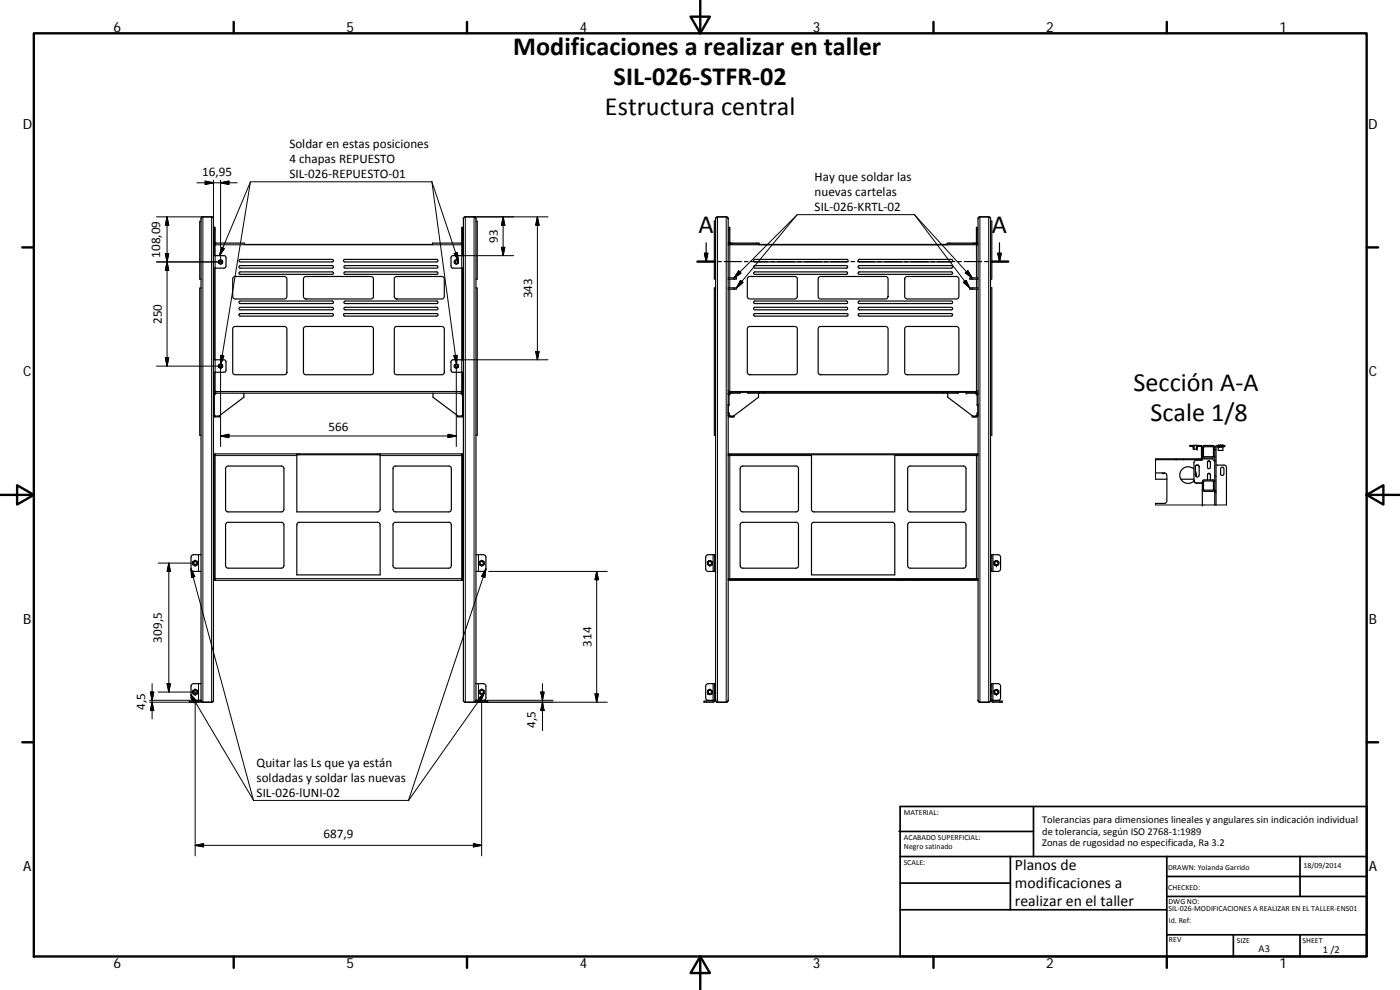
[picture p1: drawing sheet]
<svg xmlns="http://www.w3.org/2000/svg" width="420mm" height="297mm" viewBox="0 0 420 297" stroke-linecap="round" stroke-linejoin="round" font-family="sans-serif">
<g fill="none" stroke="#000" stroke-width=".36">
<path d="M60.3 66.3h-.3v17.5h.3M64.1 76.7h3.3l.4 .6v2.5l-.3 .6-3.4 .1M64.1 72.9h.2v3.8M64.3 73.4h.3v-.5h8.7v.4h56.5v-.4h8.8v.5h.2M64.8 72.9l-.2-.2v-4.5h-.3v4.5l.3 .5M65.6 78.2l.5-.3 .6 .3v.8l-.6 .3-.5-.3zM71.8 78l27.9-.2a.38 .38 0 0 1 .4 .4 .38 .38 0 0 1-.4 .4h-27.6l-.4-.2zM71.8 79.8l27.9-.1a.38 .38 0 0 1 .4 .4 .38 .38 0 0 1-.4 .4h-27.6l-.4-.3zM103.2 78l27.9-.2a.38 .38 0 0 1 .4 .4 .38 .38 0 0 1-.4 .4h-27.6l-.4-.2zM103.3 79.8l27.8-.1a.38 .38 0 0 1 .4 .4 .38 .38 0 0 1-.4 .4h-27.5l-.4-.3zM135.5 76.9l3.6-.2v3.8h-3.1l-.5-.2-.2-.5v-2.6zM136.4 78.2l.6-.3 .5 .3v.8l-.6 .3-.5-.3z"/>
<path d="M138.3 72.9l.3-.1v-4.6h.2v4.5l-.2 .5M139.1 76.7v-11.2l.5-.4h2.8l.4 .5v144.5M139.1 72.9h-.3v3.8M142.8 66.3h.4v17.5h-.4M209.3 78.5h5.2M211.4 76h1l-.5 2.5zM211.9 72.8v5.7M214.8 66.3h-.4v17.5h.4M215.4 78.5h1.1M217.3 78.5h5.2M218.5 72.9h.3v.5M219 73.2v-.3h8.8v.3"/>
<path d="M219 73.2h8.8M219 73.2v.2h-.5M219.3 72.9l-.3-.2v-4.5h-.2v4.5l.2 .5M223.4 78.5h1.1M225.4 78.5h5.1M226.2 78l.3-.2h27.6a.38 .38 0 0 1 .4 .4 .38 .38 0 0 1-.4 .4h-27.6l-.3-.2zM226.3 79.8l27.7-.1a.38 .38 0 0 1 .4 .4 .38 .38 0 0 1-.4 .4h-27.5l-.3-.3zM231.4 78.5h1.1M233.4 78.5h5.2M239.4 78.5h1.1M241.4 78.5h5.2M247.4 78.5h1.1"/>
<path d="M249.4 78.5h5.2M255.4 78.5h1.1M257.4 78.5h5.2M257.5 78l.4-.2h27.6a.38 .38 0 0 1 .4 .4 .38 .38 0 0 1-.4 .4h-27.6l-.4-.2zM257.6 79.8l27.9-.1a.38 .38 0 0 1 .4 .4 .38 .38 0 0 1-.4 .4h-27.6l-.4-.3zM263.4 78.5h1.1M265.4 78.5h5.2M271.5 78.5h1M273.4 78.5h5.2M279.5 78.5h1M281.4 78.5h5.2M284.3 73.2h8.7"/>
<path d="M284.3 73.2v-.3h.7h8v.3M284.3 73.2v.2h-56.5v-.2M287.5 78.5h1M289.4 78.5h5.2M292.8 72.9l.2-.2v-4.5h.3v4.5l-.3 .5M293 73.2v.2h.5M293.5 72.9h-.2v.5M295.5 78.5h1M297.3 66.3h.4v17.5h-.4M297.4 78.5h5.2M299.5 76h1l-.5 2.5zM300 72.8v5.7"/>
<path d="M60.3 86.4h-.3v44.2h.3M64.3 80.5v27.4M70 83.2l.6-.2h14.9l.6 .7v5.5l-.8 .5h-14.9l-.4-.2-.2-.6v-5.2zM70 98.2l.6-.2h14.7l.6 .2 .2 .5v13l-.2 .5-.6 .2h-14.7l-.6-.2-.2-.5v-13zM71.8 90.4l27.9-.1a.38 .38 0 0 1 .4 .4 .38 .38 0 0 1-.4 .4h-27.6l-.4-.3zM71.8 81.7l27.9-.1a.37 .37 0 0 1 .4 .3 .37 .37 0 0 1-.4 .4h-27.6l-.4-.2zM71.8 94.2l27.9-.1a.38 .38 0 0 1 .4 .4 .38 .38 0 0 1-.4 .3h-27.6l-.4-.2zM71.8 92.3l27.9-.1a.38 .38 0 0 1 .4 .4 .38 .38 0 0 1-.4 .4h-27.6l-.4-.3zM91.3 83.2l.5-.2h19.7l.4 .2 .2 .5-.1 5.5-.7 .5h-19.7l-.5-.8v-5.2zM91.3 98.2l.5-.2h19.5l.6 .2 .2 .5v13l-.2 .5-.6 .2h-19.5l-.5-.2-.2-.5v-13zM103.2 94.2l27.9-.1a.38 .38 0 0 1 .4 .4 .38 .38 0 0 1-.4 .3h-27.6l-.4-.2zM103.3 90.4l27.8-.1a.38 .38 0 0 1 .4 .4 .38 .38 0 0 1-.4 .4h-27.5l-.4-.3z"/>
<path d="M103.3 81.7l27.8-.1a.37 .37 0 0 1 .4 .3 .37 .37 0 0 1-.4 .4h-27.5l-.4-.2zM103.3 92.3l27.8-.1a.38 .38 0 0 1 .4 .4 .38 .38 0 0 1-.4 .4h-27.5l-.4-.3zM118.5 83.2l.6-.2h13.7l.5 .7v5.5l-.7 .5h-13.7l-.5-.4-.1-.4v-5.2zM118.5 98.2l.6-.2h13.5l.5 .2 .2 .5v13l-.2 .5-.5 .2h-13.5l-.6-.2-.2-.5v-13zM138.8 80.5v27.4M139.1 80.5v27.4M142.8 86.4h.4v44.2h-.4M214.8 86.4h-.4v44.2h.4M218.5 83.4h2.5v.4h-2.5M218.5 86.4h2.5v.4h-2.5M224.5 98.2l.5-.2h13.5l.6 .2 .2 .5v13l-.2 .5-.6 .2h-13.5l-.5-.2-.2-.5v-13zM224.5 83.2l.5-.2h13.7l.5 .3 .1 .4-.1 5.6-.7 .4h-13.7l-.5-.8v-5.2z"/>
<path d="M226.3 90.4l27.7-.1a.38 .38 0 0 1 .4 .4 .38 .38 0 0 1-.4 .4h-27.5l-.3-.3zM226.3 81.7l27.7-.1a.37 .37 0 0 1 .4 .3 .37 .37 0 0 1-.4 .4h-27.5l-.3-.2zM226.3 92.3l27.7-.1a.38 .38 0 0 1 .4 .4 .38 .38 0 0 1-.4 .4h-27.5l-.3-.3zM226.3 94.2l27.8-.1a.38 .38 0 0 1 .4 .4 .38 .38 0 0 1-.4 .3h-27.6l-.3-.2zM245.7 98.2l.6-.2 19.9 .1 .3 .6v13l-.2 .5-.5 .2h-19.5l-.6-.2-.2-.5v-13zM245.7 83.2l.6-.2h19.6l.4 .2 .2 .5v5.5l-.7 .5h-19.7l-.5-.4-.1-.4v-5.2zM257.6 90.4l27.9-.1a.38 .38 0 0 1 .4 .4 .38 .38 0 0 1-.4 .4h-27.6l-.4-.3zM257.6 94.2l27.9-.1a.38 .38 0 0 1 .4 .4 .38 .38 0 0 1-.4 .3h-27.6l-.4-.2zM257.6 81.7l27.9-.1a.37 .37 0 0 1 .4 .3 .37 .37 0 0 1-.4 .4h-27.6l-.4-.2zM257.6 92.3l27.9-.1a.38 .38 0 0 1 .4 .4 .38 .38 0 0 1-.4 .4h-27.6l-.4-.3zM271.7 83.2l.6-.2h14.9l.6 .7-.1 5.5-.7 .5h-14.9l-.6-.8v-5.2zM271.7 98.2l.6-.2h14.7l.5 .2 .3 .5v13l-.3 .5-.5 .2h-14.7l-.6-.2-.2-.5v-13z"/>
<path d="M293.5 83.4h-2.5v.4h2.5M293.5 86.4h-2.5v.4h2.5M297.3 86.4h.4v44.2h-.4M64.1 107.9l3.3 .1 .4 .6v2.5l-.3 .5-3.4 .1M64.3 111.7v5.5h-.2l.5 .3-.3-.3M64.6 118l-.3 .2v3.9M64.6 118h74M64.6 117.5v.5M64.6 117.7l-.5 .5M64.9 118l-.6 .6M65.6 109.5l.7-.3 .5 .4v.5l-.7 .4-.5-.4zM73.2 118v1.2l-7.5 5.6"/>
<path d="M130 118v1.2l7.5 5.6M135.5 108.1l3.6-.2v3.8l-3.6-.2-.2-.4v-2.7zM136.4 109.5l.6-.3 .5 .3v.7l-.6 .3-.5-.3zM138.2 118l.6 .6M138.6 117.5v.5M138.6 118l.2 .1v4h.3M138.6 117.7l.3 .1 .2 .4M138.8 117.2l-.2 .3M138.8 111.7v4.8a.48 .48 0 0 0 .3 .7l-.5 .3M139.1 111.7v98.4l.5 .6M218.5 117.2l.5 .3v.2M219 117.7l-.4 .2-.1 .3"/>
<path d="M219 117.7h8.9M219.4 118l-.6 .6M222 118v-.3v.3h-3.2v3.5h-.3M224.5 117.7v.3h3.2M224.5 117.7v.3M227.6 118v1.2l-7.5 5.6M227.9 117.7v.3h-.2M227.9 117.7h56.3M227.9 118h56.3M284.2 117.7h8.8M284.2 118h.2M284.2 117.7v.3"/>
<path d="M284.4 118v1.2l7.5 5.6M287.5 117.7v.3h-3.1M290 117.7v.3h3.2l.1 3.5h.2M292.7 118l.6 .6M293 117.7l.4 .2 .1 .3M293.5 117.2l-.5 .3v.2M64.1 136.2h.5v.5h-.3M64.1 124.6l.5 .2h1.2v.3h-1.4zM64.1 122.1h.2v2.5M64.1 136.4h.5M64.1 136.7h.2v36.9M64.3 124.5l.4 .3"/>
<path d="M64.6 136.2h24.5M89.1 136.4h25M89.1 136.2h25M114.1 136.2h25M114.1 136.2v16.6l-.4 .7-24.6 .1v-17.4M138.6 136.2v.5h.2M138.6 136.4h.5M138.8 124.5l-.3 .3M138.8 136.7v36.9h.3M138.8 122.1v2.5l.3 .1-.3 .4h-1.5v-.3h1.3l.2-.2M138.8 136.7h.3M218.5 136.2h75"/>
<path d="M218.5 124h.3v.8h.6v.2l.9-.2v.3h-1.4l-.4-.5M218.5 136.4h75M218.8 124.5l.3 .3M219 136.4v.3h-.5M219.4 124.8v.3M220 124.8v.3M268.5 136.4v17.2h-24.2l-.6-.2-.2-.6v-16.4M291.8 124.8h.2v.3h-.2zM292.7 124.8v.3M293 136.4v.3h.5M293.3 124.5l-.3 .3M293.5 124h-.2l-.1 .8-1.2 .2"/>
<path d="M293.5 124.6l-.3 .5h-1.2M346.8 137.9h6.2M346.8 137.7h6.2M353 137.9h7.3M357.1 133.7h1v.2h-1zM358.1 133.6h.2v1.2h-.1zM358.2 134v.8M358.3 134.8h.8M358.3 133.6h.8M359 139.6l.5-.1 .4 .4v2.7a.57 .57 0 0 1-.6 .5 .57 .57 0 0 1-.6-.5v-2.5zM359.1 133.6l.3 .2-.1 1h-.2zM359.3 134v.8"/>
<path d="M360.3 137.9v.1M360.6 135.2v.9M360.6 137.8v.2M360.8 136.8l.4 .6h2.8l.4-.1 .2-.5M360.8 134.2l.4-.5h3l.3 .4 .1 17.4M360.8 134.2v2.6M360.8 137.7h3l.8 .7M360.8 136.8l-.1 .9-.4 .2M360.8 136.1h-.2v1.3l-.3 .3h-7.3v.2M360.8 134.2l-.2-.4-1.3-.1v.2l1.2 .1 .1 1.2h.2M360.8 137.4v.3M360.8 137.7v.3l-1.9 .1-.6 .5v5.8l.4 .5 .4 .1"/>
<path d="M361.3 134l2.9 .2-.1 2.8h-2.9zM362.6 138.3h.4l.2 .3 .1 1.6a.43 .43 0 0 1-.5 .4 .43 .43 0 0 1-.4-.4v-1.5zM364.6 134.9h.3v12.3h-.3M364.9 139.6h2.6l.5 .5 .1 11.4M365.6 133.6v.1M365.6 134.1v1h1.4v-1M365.6 134.1h.4M365.6 134v.1M365.7 133.6h1.4M365.8 134l.2 .1M366 134.1h1M366.2 134l-.2 .1"/>
<path d="M366.2 133.6h.2M366.3 133.6h.1M366.8 134l-1.6 .1-.2 .2-.1 .6M366.8 134h.8v-.3h-2.5l-.4 .3-.1 .4M366.8 134h-.3M367 133.6h.1M367 134v.1M367 133.6v.1M67.9 140.1l.6-.3 16.3 .1 .4 .7-.1 12.6-.6 .4-16.4-.1-.4-.7v-12.2zM67.9 156.9l.6-.2 16.3 .1 .4 .7-.1 12.6-.6 .4-16.4-.1-.4-.7v-12.2zM89.3 156.9l.5-.2 23.9 .1 .4 .7v15h-25v-15zM118.2 156.9l.5-.2 16.4 .1 .4 .7v12.2l-.3 .5-.5 .3h-16l-.5-.3-.2-.5v-12.2z"/>
<path d="M118.2 140.1l.5-.3 16.4 .1 .4 .7v12.2l-.3 .6-.5 .2h-16l-.5-.2-.2-.6v-12.2zM222.4 156.9l.5-.2h16l.5 .2 .2 .6v12.2l-.2 .5-.5 .3-16.4-.1-.4-.7v-12.2zM222.4 140.1l.5-.3h16l.5 .3 .2 .5v12.2l-.2 .6-.5 .2-16.4-.1-.4-.7v-12.2zM243.7 156.9l.6-.2 23.8 .1 .4 .7v15h-25v-15zM272.6 140.1l.5-.3 16.4 .1 .4 .7-.1 12.6-.7 .4-16.3-.1-.4-.7v-12.2zM272.6 156.9l.5-.2 16.4 .1 .4 .7-.1 12.6-.7 .4-16.3-.1-.4-.7v-12.2zM346.8 143.8h3.4M346.8 141.9h2.7M348.8 141.9l.3 .2 .4-.2M349.5 141.9l.5 .2 .2 .6v7.8l-.6 .5h-2.8M354.4 143.8h3.9M358.3 140.8a2.5 2.5 0 0 0-3.5 0 2.5 2.5 0 0 0 0 3.5 2.5 2.5 0 0 0 3.5 0"/>
<path d="M358.3 144.2l.3 .5 .5 .2M358.7 141.3l.4 1-.1 .7M359.1 144.9h1.7M361.2 144.4h2.9l.1 2.6-2.9 .1zM362.4 144v-1.6a.43 .43 0 0 1 .4-.4 .43 .43 0 0 1 .5 .4v1.6M362.4 142.5a.43 .43 0 0 1 .4-.5 .43 .43 0 0 1 .5 .5M364.6 144.5l-.4-.5h-3l-.3 .3-.1 7.2M364.6 146.9l-.6 .5h-2.6l-.6-.5M364.6 144.2h.1M364.9 147.2v.5l-.3 .1 .3-.1v3.8M366.4 140.3l.3-.2 .5 .2 .1 1.9a.5 .5 0 0 1-.5 .4 .5 .5 0 0 1-.5-.4zM57.9 168.5l.8-.4 .5 .4v1l-.5 .3-.8-.3z"/>
<path d="M60.3 166.4l-2.4 .1-.5 .3-.1 3.9 .2 .5 .6 .2h2.2M64.1 173.9h.5M64.1 173.6h.2M64.1 174.1h75M64.3 173.6h.3v.5M138.6 173.9h.5M138.8 173.6h-.2v.5M142.8 166.4l2.5 .1 .4 .3 .1 .4-.1 3.9-.6 .3h-2.3M143.9 168.5l.6-.4 .8 .4v1l-.6 .3-.8-.3zM212.3 169.3v-.7l.7-.4 .7 .4-.1 .8M212.3 169.3l.3 .2a.57 .57 0 0 0 1-.1M212.4 169.3v.1"/>
<path d="M213.7 168.6a.78 .78 0 0 0-1-.2 .78 .78 0 0 0-.3 .9M214.4 166.4l-2.1 .1-.4 .3-.1 3.9 .5 .7h2.1M214.8 166.4h-.4v4.3v.7h.4M218.5 173.6h.5v.3M269.8 174.1h5M269.8 173.9v.2M269.8 174.1h-51.3M274.8 174.1h18.7M274.8 173.9h-56.3M293.5 173.6h-.5v.3M293.5 173.9h-18.7v.2M297.3 166.4h.4v4.5v.5h-.4"/>
<path d="M297.7 166.4l2 .1 .6 .7-.1 3.9-.7 .3h-1.8M298.4 168.6a.77 .77 0 0 1 1-.2 .77 .77 0 0 1 .3 .9M298.4 168.6l.6-.4 .7 .4v.7a.79 .79 0 0 1-1 .2 .79 .79 0 0 1-.3-.9zM299.7 169.3v.1M59.9 210.1l-.3 .2h-2.8v.4h2.8l.5-.2 .2-.4M60.3 210.1l.2 .4 .4 .2M60.3 205.1h-2.4l-.5 .4-.1 3.9 .2 .5 .4 .2h2.4M60.3 210.1v-144.5l.2-.3 .4-.2h2.6l.6 .4v144.6M64.1 210.1l-.4 .6h-2.8M142.8 210.1l-.4 .6h-2.8M142.8 205.1h2.5l.4 .4 .1 .4-.1 3.9-.4 .3h-2.5M143.3 210.1l.3 .2h2.7v.4h-2.7l-.6-.2-.1-.4"/>
<path d="M143.9 207.1l.8-.3 .6 .3v1l-.8 .3-.6-.3zM211.3 210.3h2.7l.4-.3h.4l-.2 .5-.6 .2h-2.7zM212.3 207.2l.7-.4 .3 .2a.83 .83 0 0 1 .4 1l-.7 .4-.7-.4zM212.4 207.3a.79 .79 0 0 0 .3 .9 .79 .79 0 0 0 1-.2M212.4 207.2v.1M213.1 206.8l-.7 .4M213.7 207.2v.1M214.4 210v-2.7h.4v2.8M214.4 205.1h-2.1l-.5 .8 .1 3.9 .4 .3h2M214.7 210.1h.1M214.8 210.1l.4 .6h2.7M214.8 207.3v-141.7l.4-.5h2.7l.4 .1 .2 .4v144.5l-.1 .4-.5 .2"/>
<path d="M214.8 205.1h-.4v2.2M293.5 210.1l.5 .6h2.7M297.3 210.1h.1M297.3 210.1l-.2 .4-.4 .2M297.3 205.1h.4v2.2M297.3 207.3v-141.7l-.4-.5h-2.8l-.5 .2-.1 .3v144.5M297.3 210h.4l.3 .3h2.8v.4h-2.8l-.5-.2zM297.7 205.1h2l.6 .8-.1 3.9-.5 .3h-2M297.7 210v-2.7h-.4v2.8M298.4 207.2l.6-.4 .7 .4v.8a.79 .79 0 0 1-1 .2 .79 .79 0 0 1-.3-1zM298.4 207.3a.77 .77 0 0 1 1-.3 .77 .77 0 0 1 .3 1M298.4 208h.1"/>
<path d="M299.7 208h.1"/>
<circle cx="66.2" cy="78.6" r=".38"/>
<circle cx="136.9" cy="78.6" r=".38"/>
<circle cx="66.2" cy="109.8" r=".37"/>
<circle cx="136.9" cy="109.8" r=".37"/>
<circle cx="58.6" cy="169" r=".5"/>
<circle cx="144.6" cy="169" r=".5"/>
<circle cx="213" cy="169" r=".5"/>
<circle cx="213" cy="169" r=".69"/>
<circle cx="299" cy="169" r=".69"/>
<circle cx="299" cy="169" r=".49"/>
<circle cx="58.6" cy="207.6" r=".83"/>
<circle cx="58.6" cy="207.6" r=".5"/>
<circle cx="144.6" cy="207.6" r=".5"/>
<circle cx="213" cy="207.6" r=".5"/>
<circle cx="213" cy="207.6" r=".68"/>
<circle cx="299" cy="207.6" r=".69"/>
<circle cx="299" cy="207.7" r=".5"/>
</g>
<g fill="none" stroke="#000" stroke-width=".3">
<path d="M59.1 54.8h12.1M61.6 54.3l2.5 .5-2.5 .6zM64.1 54.1v11.5M66.2 54.1v20.1M66.2 54.8l2.5-.5v1.1zM75.2 54.6l-8.9 54.6M129.6 54.4l8 23.9M47 65.1h13.9v145.6h-2.6M49.6 76.1h1l-.5 2.5zM50.1 65.1v44.8M50.1 65.1l.5 2.5h-1zM50.1 78.6l.5 2.5h-1z"/>
<path d="M63.5 65.1v145.6M64.1 73.7h.2M64.3 69h.3M64.3 72.7h.3M64.6 73.4h74v44.1h-74zM65.9 76.7l9.3-22.2h54.4l7.4 54.7M66.2 76.7v1.9h-19.2M66.4 74.2l.9 .4-1.4 2.1zM136.3 76.1l1-.3 .3 2.5zM138.6 69h.2M138.6 76.7h15.6M138.6 72.7h.2"/>
<path d="M138.8 73.7h.3M139.6 65.1v145.6M150.5 74.2h1l-.5 2.5zM151 65.1v11.6M151 65.1l.5 2.5h-1zM161.3 65.1v42.8M161.3 65.1l.5 2.5h-1zM164.5 65.1h-22.2v145.6h40M215.3 65.1v145.6M217.9 65.1v145.6M218.8 69h.2M218.8 72.7h.2"/>
<path d="M219.8 72.9v.3M227 72.9v.3M239.3 64.4l-18.3 22M274.4 64.4l17.4 19v.4M274.4 64.4l16.6 22M274.5 64.4h-35.2l-19 19v.4M285 72.9v.3M292.3 72.9v.3M293 72.7h.3M293 69h.3M294.1 65.1v145.6M296.7 65.1v145.6"/>
<path d="M219 83.4v-10h74v10M219 86.8v30.7h74v-30.7M219 83.8v2.6M220.3 86.4v.4M221.7 81.3l.7 .7-2.1 1.4zM222.2 84.1l.8 .7-2 1.6zM289.1 84.7l.8-.6 1.1 2.3zM289.7 81.9l.8-.7 1.3 2.2zM291.8 86.4v.4M293 83.8v2.6M47 109.9h19.2v24.1M49.6 107.3h1l-.5 2.6z"/>
<path d="M64.1 116.5h.2M64.1 118.2h.2M66.2 106.6l1 .2-.9 2.4zM136.2 106.7l1-.1-.2 2.6zM136.9 109.9v24.1M138.6 107.9h25.9M138.8 116.5h.3M138.8 118.2h.3M160.8 105.5h1l-.5 2.5zM218.5 118.2h.3M219 117.7v.3M227.7 117.7v.3"/>
<path d="M229.2 117.7v.3M282.9 117.7v.3M284.4 117.7v.3M293 117.7v.3M293.3 118.2h.2M64.1 136.9h.2M64.1 122.7h.2M64.1 124h.2M64.6 124.8v.3M66.2 130.8l2.5-.5v1zM66.2 130.8h70.7M89.1 136.7h-24.5v36.9h74v-36.9h-24.5"/>
<path d="M89.8 136.2v.2M113.3 136.2v.2M134.5 130.3l2.4 .5-2.4 .5zM138.6 124.8v.3M138.8 136.9h.3M138.8 122.7h.3M138.8 124h.3M218.5 124.6h.3M218.8 136.2v.2M219 124.8v.3M268.5 136.7h24.5v36.9h-74v-36.9h24.5M293 124.8v.3"/>
<path d="M293.3 136.2v.2M293.3 124.6h.2M346.8 137.7v6.1M355.2 137.7l-.2 .2M357.7 133.7l-.2 .2M358.3 134.1l-.1 .1M359.3 134.2l-.2 .1M359.7 137.7l-.2 .2M360.7 133.8l-.2 .2M360.8 136.5l-.2 .3M364.6 138.1l.3 .4M346.8 151v.5h21.3"/>
<path d="M364.6 147.1l.1 .1M364.6 142.6l.3 .4M47.5 169h11.1M50.7 169v38.6M50.7 169l.4 2.5h-.9zM57.3 170.7l18.8 69.5M57.3 170.7l1.2 2.3-1 .2zM59.6 166.4v5M64.1 173.4h.2M138.8 173.4h.3M143.6 166.4v5M145.8 170.7l-.3 2.5-.9-.3z"/>
<path d="M145.8 170.7l-23.2 69.5 22.7-32.2M146.7 171.4h35.6M179.1 171.4v39.3M179.1 171.4l.5 2.5h-1zM213.2 169.7h.1M213.6 169.4h.1M214 166.4v5M214.4 167.2h.4M214.4 170.7h.4M218.8 173.9v.2M269 173.9v.2M270.5 173.9v.2"/>
<path d="M274 173.9v.2M275.5 173.9v.2M293.3 173.9v.2M297.3 170.7h.4M297.3 167.2h.4M298 166.4v5M298.5 169.4h.1M298.9 169.7h.1M44.9 210.7h12.6M44.9 210.1h12.2M45.1 207.6h1.1l-.6 2.5zM45.6 205.1v10.6"/>
<path d="M45.6 210.7l.6 2.5h-1.1zM47.5 207.6h11.1v1.1M50.2 205.1h.9l-.4 2.5zM57.3 208.5l1.7 1.9-.8 .5zM57.3 208.5l18.8 31.7h46.6M57.6 210.3v.4M58.6 210.5v46.3M59.6 205.1v5h-.3M59.6 210.3v.4M143.5 209.7l1.8-1.7-1 2.3zM143.6 205.1v5M143.6 210.3v.4"/>
<path d="M144.6 210.4v46.4M145.1 210.1h20.9M145.6 210.3v.4M162.3 207.6h1l-.5 2.5zM162.8 205.1v14.1M162.8 210.7l.5 2.5h-1zM178.6 208.2h1l-.5 2.5zM212 210.3v.4M214 205.1v5M214 210.3v.4M214.4 208h.4M214.4 205.9h.4"/>
<path d="M297.3 208h.4M297.3 205.9h.4M298 205.1v5M298 210.3v.4M298.5 208.1h.1M298.9 208.3h.1M300 210.3v.4M58.6 253.6l2.5-.5v1zM58.6 253.6h86M142.1 253.1l2.5 .5-2.5 .5z"/>
</g>
<g fill="#000">
<circle cx="290" cy="117.7" r=".18"/>
<circle cx="290" cy="118" r=".18"/>
<circle cx="218.8" cy="121.5" r=".18"/>
<circle cx="218.8" cy="124" r=".18"/>
<circle cx="293.3" cy="124" r=".18"/>
<circle cx="293.3" cy="121.5" r=".18"/>
<circle cx="358.1" cy="134" r=".18"/>
<circle cx="358.1" cy="133.7" r=".18"/>
<circle cx="358.1" cy="133.9" r=".18"/>
<circle cx="359.3" cy="134.8" r=".18"/>
<circle cx="359.3" cy="134" r=".18"/>
<circle cx="365.7" cy="133.6" r=".18"/>
<circle cx="366.4" cy="133.6" r=".18"/>
<circle cx="360.8" cy="151.5" r=".18"/>
<circle cx="212.4" cy="168.6" r=".18"/>
<circle cx="213" cy="169.7" r=".18"/>
<circle cx="213.7" cy="168.6" r=".18"/>
<circle cx="213.7" cy="169.3" r=".18"/>
<circle cx="298.4" cy="169.3" r=".18"/>
<circle cx="298.4" cy="168.6" r=".18"/>
<circle cx="299" cy="169.7" r=".18"/>
<circle cx="299.7" cy="168.6" r=".18"/>
<circle cx="212.4" cy="208" r=".18"/>
<circle cx="213.7" cy="208" r=".18"/>
<circle cx="298.4" cy="207.3" r=".18"/>
<circle cx="299" cy="208.4" r=".18"/>
<circle cx="299.7" cy="207.3" r=".18"/>
</g>
<g fill="none" stroke="#000" stroke-width=".71">
<path d="M10.1 10h400.1v277h-400.1zM70.1 6.6v3.4M140.2 6.6v3.4M207.3 5h5.8l-2.9 5zM210.2 0v10M280.2 6.6v3.4M350.2 6.6v3.4M6.7 74.2h3.4M209.3 78.5h5.2M297.4 78.5h5.2M410.2 74.2h3.4M.2 148.5h9.9"/>
<path d="M5.1 145.6l5 2.9-5 2.9zM410.2 148.5l5-2.9v5.8zM410.2 148.5h9.9M6.7 222.7h3.4M410.2 222.7h3.4M70.1 287v3.4M140.2 287v3.4M210.2 287l2.9 5h-5.8zM210.2 287v10M280.2 287v3.4M350.2 287v3.4"/>
</g>
<g fill="none" stroke="#000" stroke-width=".51">
<path d="M269.8 249.5h40.4M270.1 257h140.1M270.1 242h140.1v45h-140.1zM303.2 257v16M310.2 242v15M350.2 257v30M390.2 257v12M270.1 273h80.1M270.1 265h33.1M350.2 269h60M350.2 263h60M350.2 280.5h60"/>
<path d="M370.2 280.5v6.5M390.2 280.5v6.5"/>
</g>
<path d="M211.4 76h1l-.5 2.5zM299.5 76h1l-.5 2.5z" fill="#000" stroke="#000" stroke-width=".36"/>
<g fill="#000" stroke="#000" stroke-width=".3">
<path d="M61.6 54.3l2.5 .5-2.5 .6zM66.2 54.8l2.5-.5v1.1zM49.6 76.1h1l-.5 2.5zM50.1 65.1l.5 2.5h-1zM66.4 74.2l.9 .4-1.4 2.1zM136.3 76.1l1-.3 .3 2.5zM150.5 74.2h1l-.5 2.5zM151 65.1l.5 2.5h-1zM161.3 65.1l.5 2.5h-1zM50.1 78.6l.5 2.5h-1zM221.7 81.3l.7 .7-2.1 1.4zM222.2 84.1l.8 .7-2 1.6z"/>
<path d="M289.1 84.7l.8-.6 1.1 2.3zM289.7 81.9l.8-.7 1.3 2.2zM49.6 107.3h1l-.5 2.6zM66.2 106.6l1 .2-.9 2.4zM136.2 106.7l1-.1-.2 2.6zM160.8 105.5h1l-.5 2.5zM66.2 130.8l2.5-.5v1zM134.5 130.3l2.4 .5-2.4 .5zM50.7 169l.4 2.5h-.9zM57.3 170.7l1.2 2.3-1 .2zM145.8 170.7l-.3 2.5-.9-.3zM179.1 171.4l.5 2.5h-1z"/>
<path d="M45.1 207.6h1.1l-.6 2.5zM45.6 210.7l.6 2.5h-1.1zM50.2 205.1h.9l-.4 2.5zM57.3 208.5l1.7 1.9-.8 .5zM143.5 209.7l1.8-1.7-1 2.3zM162.3 207.6h1l-.5 2.5zM162.8 210.7l.5 2.5h-1zM178.6 208.2h1l-.5 2.5zM58.6 253.6l2.5-.5v1zM142.1 253.1l2.5 .5-2.5 .5z"/>
</g>
<g font-size="7.9">
<text x="154" y="16.4">Modificaciones a realizar en taller</text>
<text x="184.1" y="25.4">SIL‐026‐STFR‐02</text>
<text x="181.6" y="34.4">Estructura central</text>
<text x="209.6" y="70">A</text>
<text x="297.7" y="70">A</text>
<text x="340.2" y="117.5">Sección A‐A</text>
<text x="345.2" y="126.4">Scale 1/8</text>
</g>
<g font-size="4.7">
<text x="304.6" y="261.2">Planos de</text>
<text x="304.6" y="266.6">modificaciones a</text>
<text x="304.6" y="272">realizar en el taller</text>
</g>
<g font-size="4.2">
<text x="34" y="9.6">6</text>
<text x="104" y="9.6">5</text>
<text x="174" y="9.6">4</text>
<text x="244" y="9.6">3</text>
<text x="314" y="9.6">2</text>
<text x="384" y="9.6">1</text>
<text x="6.8" y="38.7">D</text>
<text x="410.6" y="38.7">D</text>
<text x="7" y="112.9">C</text>
<text x="410.8" y="112.9">C</text>
<text x="7" y="187.1">B</text>
<text x="410.8" y="187.1">B</text>
<text x="7" y="261.3">A</text>
<text x="410.8" y="261.3">A</text>
<text x="34" y="290.4">6</text>
<text x="104" y="290.4">5</text>
<text x="174" y="290.4">4</text>
<text x="244" y="290.4">3</text>
<text x="314" y="290.4">2</text>
<text x="384" y="290.4">1</text>
</g>
<g font-size="3.9">
<text x="86.9" y="44.5">Soldar en estas posiciones</text>
<text x="60.7" y="52.7">16,95</text>
<text x="86.9" y="49">4 chapas REPUESTO</text>
<text x="86.9" y="53.5">SIL‐026‐REPUESTO‐01</text>
<text x="244.5" y="54.4">Hay que soldar las</text>
<text x="244.5" y="58.8">nuevas cartelas</text>
<text x="244.5" y="63.4">SIL‐026‐KRTL‐02</text>
<text x="48.1" y="77.3" transform="rotate(-90 48.1 77.3)">108,09</text>
<text x="149.4" y="72.9" transform="rotate(-90 149.4 72.9)">93</text>
<text x="159.7" y="89.5" transform="rotate(-90 159.7 89.5)">343</text>
<text x="48.6" y="97.2" transform="rotate(-90 48.6 97.2)">250</text>
<text x="98.6" y="129.3">566</text>
<text x="48.6" y="192.8" transform="rotate(-90 48.6 192.8)">309,5</text>
<text x="177.5" y="194.1" transform="rotate(-90 177.5 194.1)">314</text>
<text x="43.6" y="212.9" transform="rotate(-90 43.6 212.9)">4,5</text>
<text x="160.7" y="218.4" transform="rotate(-90 160.7 218.4)">4,5</text>
<text x="77" y="230.1">Quitar las Ls que ya están</text>
<text x="77" y="234.6">soldadas y soldar las nuevas</text>
<text x="77" y="239.1">SIL‐026‐lUNI‐02</text>
<text x="97.1" y="251.5">687,9</text>
</g>
<g font-size="3.1">
<text x="312.8" y="246.8">Tolerancias para dimensiones lineales y angulares sin indicación individual</text>
<text x="312.8" y="250.4">de tolerancia, según ISO 2768‐1:1989</text>
<text x="312.8" y="254">Zonas de rugosidad no especificada, Ra 3.2</text>
<text x="377.7" y="285.6">A3</text>
<text x="397" y="285.9">1 /2</text>
</g>
<g font-size="2.4">
<text x="271.2" y="244.4">MATERIAL:</text>
<text x="271.3" y="251.9">ACABADO SUPERFICIAL:</text>
<text x="271.3" y="254.6">Negro satinado</text>
<text x="271.2" y="259.7">SCALE:</text>
<text x="350.6" y="260.9">DRAWN: Yolanda Garrido</text>
<text x="391.2" y="260.6">18/09/2014</text>
<text x="350.6" y="267">CHECKED:</text>
<text x="350.7" y="271.4">DWG NO:</text>
<text x="350.7" y="273.3">SIL‐026‐MODIFICACIONES A REALIZAR EN EL TALLER‐ENS01</text>
<text x="350.8" y="276.8">Id. Ref:</text>
<text x="350.8" y="282.8">REV</text>
<text x="371.2" y="282.9">SIZE</text>
<text x="390.9" y="282.9">SHEET</text>
</g>
</svg>
